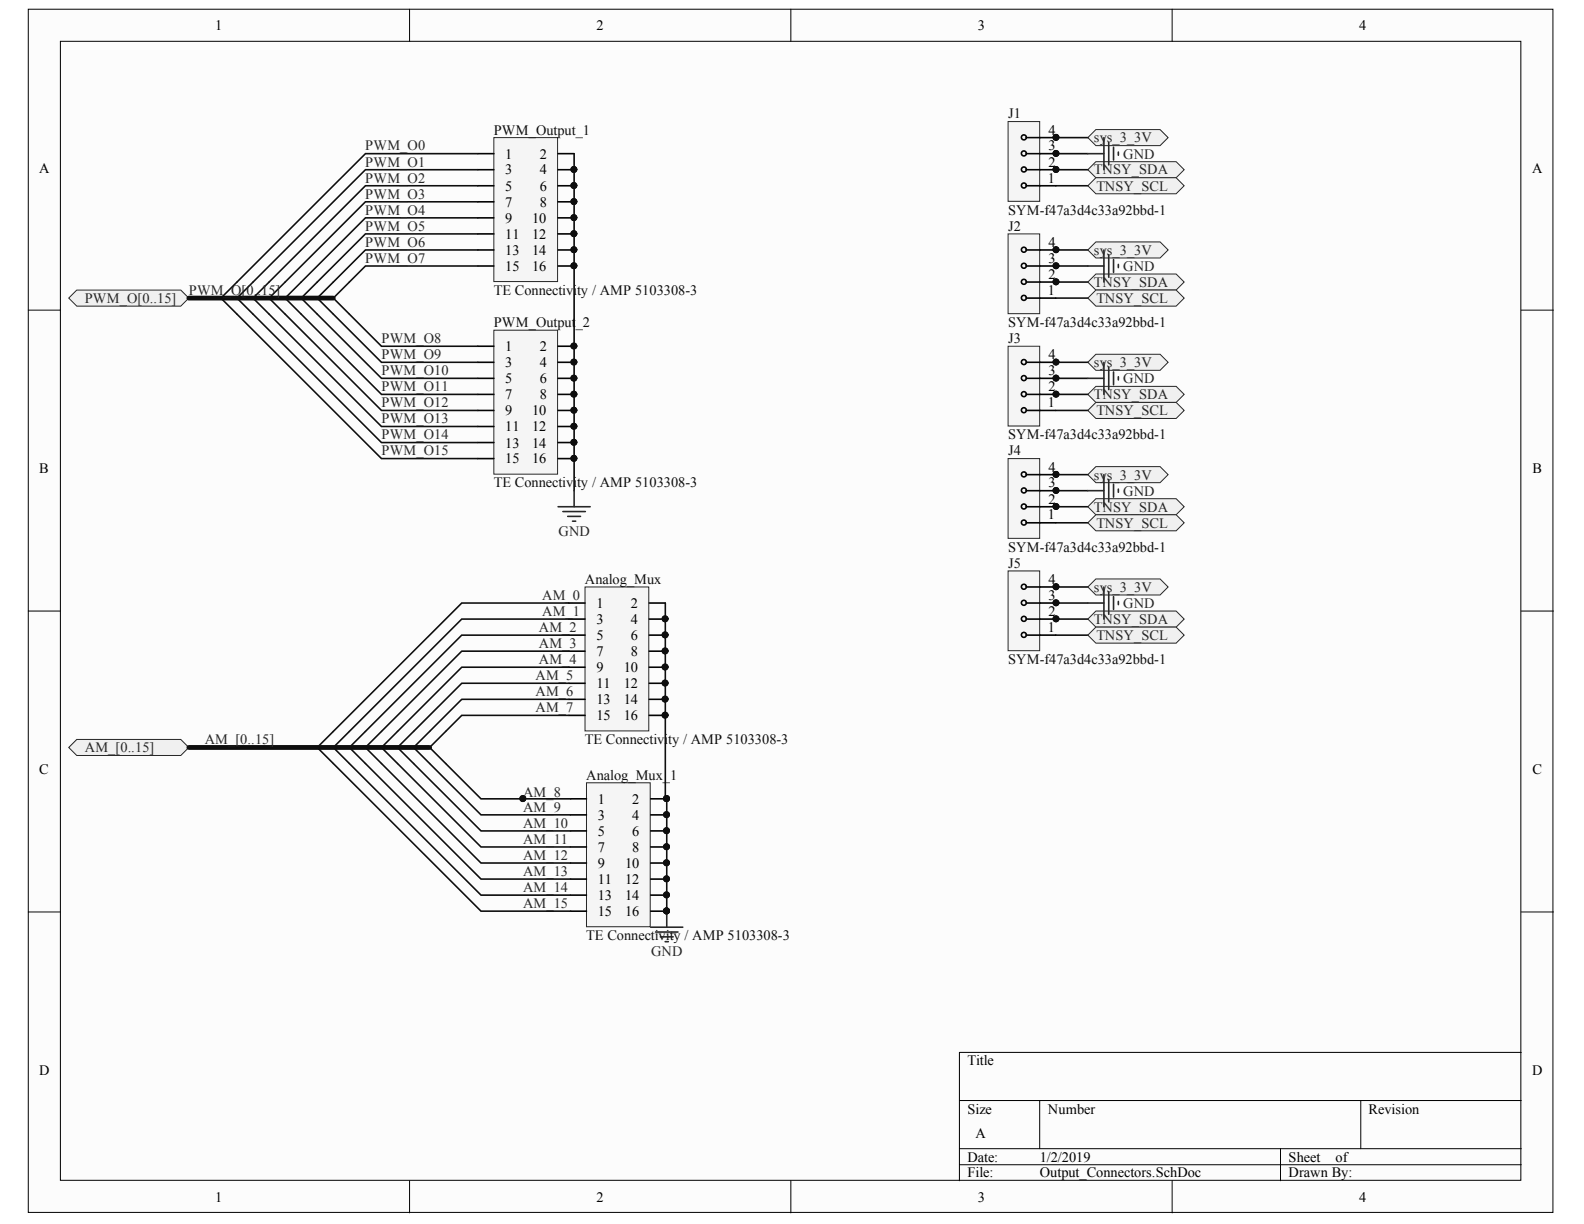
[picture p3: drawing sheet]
<svg xmlns="http://www.w3.org/2000/svg" width="279mm" height="216mm" viewBox="0 0 279 216" stroke-linecap="round" stroke-linejoin="round" font-family="sans-serif">
<g fill="#fcfcfc" stroke="#000" stroke-width=".18">
<path d="M5 1.6h268.9v212.3h-268.9z"/>
<path d="M10.7 7.3h257.6v200.9h-257.6z"/>
</g>
<g fill="none" stroke="#000" stroke-width=".18">
<path d="M72.2 1.6v5.7M139.5 1.6v5.7M206.8 1.6v5.7M5 54.7h5.7M268.3 54.7h5.7M5 107.8h5.7M268.3 107.8h5.7M5 160.9h5.7M268.3 160.9h5.7M169.2 194.1h99.1M183.4 194.1v8.5M240 194.1v8.5"/>
<path d="M268.3 185.6h-99.1v22.7M72.2 208.3v5.6M139.5 208.3v5.6M169.2 202.6h99.1M169.2 205.4h99.1M206.8 208.3v5.6M225.9 202.6v5.7"/>
</g>
<path d="M186.2 24.3h5.7M186.2 27.1h5.7M186.2 29.9h5.7M186.2 32.8h5.7" fill="none" stroke="#0e0e0e" stroke-width=".28"/>
<g fill="#f0f0f0" stroke="#262626" stroke-width=".18">
<path d="M191.9 24.3l1.4-1.4h11.3l1.4 1.4-1.4 1.4h-11.3z" fill-rule="evenodd"/>
<path d="M191.9 29.9l1.4-1.4h14.2l1.4 1.4-1.4 1.5h-14.2z" fill-rule="evenodd"/>
<path d="M191.9 32.8l1.4-1.4h14.2l1.4 1.4-1.4 1.4h-14.2z" fill-rule="evenodd"/>
</g>
<path d="M186.2 44.1h5.7M186.2 46.9h5.7M186.2 49.8h5.7M186.2 52.6h5.7" fill="none" stroke="#0e0e0e" stroke-width=".28"/>
<g fill="#f0f0f0" stroke="#262626" stroke-width=".18">
<path d="M191.9 44.1l1.4-1.4h11.3l1.4 1.4-1.4 1.4h-11.3z" fill-rule="evenodd"/>
<path d="M191.9 49.8l1.4-1.5h14.2l1.4 1.5-1.4 1.4h-14.2z" fill-rule="evenodd"/>
<path d="M191.9 52.6l1.4-1.4h14.2l1.4 1.4-1.4 1.4h-14.2z" fill-rule="evenodd"/>
</g>
<path d="M186.2 63.9h5.7M186.2 66.7h5.7M186.2 69.6h5.7M186.2 72.4h5.7" fill="none" stroke="#0e0e0e" stroke-width=".28"/>
<g fill="#f0f0f0" stroke="#262626" stroke-width=".18">
<path d="M191.9 63.9l1.4-1.4h11.3l1.4 1.4-1.4 1.4h-11.3z" fill-rule="evenodd"/>
<path d="M191.9 69.6l1.4-1.4h14.2l1.4 1.4-1.4 1.4h-14.2z" fill-rule="evenodd"/>
<path d="M191.9 72.4l1.4-1.4h14.2l1.4 1.4-1.4 1.4h-14.2z" fill-rule="evenodd"/>
</g>
<path d="M186.2 83.7h5.7M186.2 86.6h5.7M186.2 89.4h5.7M186.2 92.2h5.7" fill="none" stroke="#0e0e0e" stroke-width=".28"/>
<g fill="#f0f0f0" stroke="#262626" stroke-width=".18">
<path d="M191.9 83.7l1.4-1.4h11.3l1.4 1.4-1.4 1.4h-11.3z" fill-rule="evenodd"/>
<path d="M191.9 89.4l1.4-1.4h14.2l1.4 1.4-1.4 1.4h-14.2z" fill-rule="evenodd"/>
<path d="M191.9 92.2l1.4-1.4h14.2l1.4 1.4-1.4 1.4h-14.2z" fill-rule="evenodd"/>
</g>
<g fill="none" stroke="#262626" stroke-width=".28">
<path d="M191.9 27.1h2.8M194.7 24.3v5.6M195.6 25.1v4M196.4 26v2.2M197.3 26.8v.6M191.9 46.9h2.8M194.7 44.1v5.7M195.6 44.9v4M196.4 45.8v2.3M197.3 46.6v.6M191.9 66.7h2.8M194.7 63.9v5.7"/>
<path d="M195.6 64.8v3.9M196.4 65.6v2.3M197.3 66.5v.5M191.9 86.6h2.8M194.7 83.7v5.7M195.6 84.6v3.9M196.4 85.4v2.3M197.3 86.3v.5"/>
</g>
<path d="M87.1 24.3h11.3v25.4h-11.3z" fill="#f5f5f5" stroke="#262626" stroke-width=".18"/>
<g fill="none" stroke="#000" stroke-width=".28">
<path d="M84.3 27.1h2.8M84.3 29.9h2.8M84.3 32.8h2.8M84.3 35.6h2.8M84.3 38.4h2.8M98.4 27.1h2.9M98.4 29.9h2.9M98.4 32.8h2.9M98.4 35.6h2.9M98.4 38.4h2.9M84.3 41.3h2.8M84.3 44.1h2.8"/>
<path d="M84.3 46.9h2.8M98.4 41.3h2.9M98.4 44.1h2.9M98.4 46.9h2.9"/>
</g>
<g fill="#0e0e0e" stroke="#0e0e0e" stroke-width=".18">
<circle cx="101.2" cy="29.9" r=".52"/>
<circle cx="101.2" cy="32.7" r=".52"/>
<circle cx="101.2" cy="35.6" r=".52"/>
<circle cx="101.2" cy="38.4" r=".52"/>
<circle cx="101.2" cy="41.2" r=".52"/>
<circle cx="101.2" cy="44" r=".52"/>
<circle cx="101.2" cy="46.9" r=".52"/>
</g>
<path d="M87.1 58.2h11.3v25.4h-11.3z" fill="#f5f5f5" stroke="#262626" stroke-width=".18"/>
<g fill="none" stroke="#000" stroke-width=".28">
<path d="M84.3 61.1h2.8M84.3 63.9h2.8M84.3 66.7h2.8M84.3 69.6h2.8M84.3 72.4h2.8M84.3 75.2h2.8M84.3 78.1h2.8M98.4 61.1h2.9M98.4 63.9h2.9M98.4 66.7h2.9M98.4 69.6h2.9M98.4 72.4h2.9"/>
<path d="M98.4 75.2h2.9M98.4 78.1h2.9M84.3 80.9h2.8M98.4 80.9h2.9"/>
</g>
<g fill="#0e0e0e" stroke="#0e0e0e" stroke-width=".18">
<circle cx="101.2" cy="61" r=".52"/>
<circle cx="101.2" cy="63.9" r=".52"/>
<circle cx="101.2" cy="66.7" r=".52"/>
<circle cx="101.2" cy="69.5" r=".52"/>
<circle cx="101.2" cy="72.4" r=".52"/>
<circle cx="101.2" cy="75.2" r=".52"/>
<circle cx="101.2" cy="78" r=".52"/>
<circle cx="101.2" cy="80.8" r=".52"/>
</g>
<path d="M101.3 27.1v59.5" fill="none" stroke="#0e0e0e" stroke-width=".28"/>
<path d="M98.4 89.4h5.7M99.3 90.2h4M100.1 91.1h2.3M101 91.9h.6M101.3 86.6v2.8" fill="none" stroke="#262626" stroke-width=".28"/>
<path d="M12.1 52.6l1.4-1.4h18.4l1.4 1.4-1.4 1.4h-18.4z" fill-rule="evenodd" fill="#f0f0f0" stroke="#262626" stroke-width=".18"/>
<path d="M33.3 52.6h25.5" fill="none" stroke="#0e0e0e" stroke-width=".85"/>
<path d="M84.3 27.1h-19.8l-25.5 25.5 28.3 28.3h17M84.3 29.9h-19.8l-22.7 22.7 25.5 25.5h17M84.3 32.8h-19.8l-19.9 19.8 22.7 22.6h17M84.3 35.6h-19.8l-17 17 19.8 19.8h17M84.3 38.4h-19.8l-14.2 14.2 17 17h17M84.3 41.3h-19.8l-11.4 11.3 14.2 14.1h17M84.3 44.1h-19.8l-8.5 8.5 11.3 11.3h17M84.3 46.9h-19.8l-5.7 5.7 8.5 8.5h17" fill="none" stroke="#0e0e0e" stroke-width=".28"/>
<path d="M103.2 103.5h11.2v25.4h-11.2z" fill="#f5f5f5" stroke="#262626" stroke-width=".18"/>
<g fill="none" stroke="#000" stroke-width=".28">
<path d="M100.4 106.4h2.8M100.4 109.2h2.8M100.4 112h2.8M100.4 114.9h2.8M100.4 117.7h2.8M114.5 106.4h2.9M114.5 109.2h2.9M114.5 112h2.9M114.5 114.9h2.9M114.5 117.7h2.9M100.4 120.5h2.8M100.4 123.4h2.8"/>
<path d="M100.4 126.2h2.8M114.5 120.5h2.9M114.5 123.4h2.9M114.5 126.2h2.9"/>
</g>
<g fill="#0e0e0e" stroke="#0e0e0e" stroke-width=".18">
<circle cx="117.3" cy="109.2" r=".52"/>
<circle cx="117.3" cy="112" r=".52"/>
<circle cx="117.3" cy="114.8" r=".52"/>
<circle cx="117.3" cy="117.6" r=".52"/>
<circle cx="117.3" cy="120.5" r=".52"/>
<circle cx="117.3" cy="123.3" r=".52"/>
<circle cx="117.3" cy="126.1" r=".52"/>
</g>
<path d="M103.4 138.1h11.3v25.4h-11.3z" fill="#f5f5f5" stroke="#262626" stroke-width=".18"/>
<g fill="none" stroke="#000" stroke-width=".28">
<path d="M100.6 140.9h2.8M100.6 143.7h2.8M100.6 146.6h2.8M100.6 149.4h2.8M100.6 152.2h2.8M100.6 155.1h2.8M100.6 157.9h2.8M114.8 140.9h2.8M114.8 143.7h2.8M114.8 146.6h2.8M114.8 149.4h2.8M114.8 152.2h2.8"/>
<path d="M114.8 155.1h2.8M114.8 157.9h2.8M100.6 160.7h2.8M114.8 160.7h2.8"/>
</g>
<g fill="#0e0e0e" stroke="#0e0e0e" stroke-width=".18">
<circle cx="117.6" cy="140.9" r=".52"/>
<circle cx="117.6" cy="143.7" r=".52"/>
<circle cx="117.6" cy="146.5" r=".52"/>
<circle cx="117.6" cy="149.4" r=".52"/>
<circle cx="117.6" cy="152.2" r=".52"/>
<circle cx="117.6" cy="155" r=".52"/>
<circle cx="117.6" cy="157.8" r=".52"/>
<circle cx="117.6" cy="160.7" r=".52"/>
<circle cx="92.2" cy="140.9" r=".52"/>
</g>
<path d="M100.6 140.9h-8.3v.2" fill="none" stroke="#0e0e0e" stroke-width=".28"/>
<path d="M114.8 163.6h5.6M115.6 164.4h4M116.5 165.2h2.2M117.3 166.1h.6M117.6 160.7v2.9" fill="none" stroke="#262626" stroke-width=".28"/>
<path d="M12.1 131.8l1.4-1.4h18.4l1.4 1.4-1.4 1.5h-18.4z" fill-rule="evenodd" fill="#f0f0f0" stroke="#262626" stroke-width=".18"/>
<path d="M33.3 131.8h42.5" fill="none" stroke="#0e0e0e" stroke-width=".85"/>
<g fill="none" stroke="#0e0e0e" stroke-width=".28">
<path d="M100.4 106.4h-19l-25.4 25.4 28.8 28.9h15.8M100.4 109.2h-19l-22.6 22.6 26 26.1h15.8M100.4 112h-19l-19.8 19.8 23.2 23.3h15.8M100.4 114.9h-19l-16.9 16.9 20.3 20.4h15.8M100.4 117.7h-19l-14.1 14.1 17.5 17.6h15.8M117.4 106.4v34.2l.2 .3v19.8M186.2 103.5h5.7M186.2 106.4h5.7M186.2 109.2h5.7M186.2 112h5.7M100.4 120.5h-19l-11.3 11.3 14.7 14.8h15.8M100.4 123.4h-19l-8.4 8.4 11.8 11.9h15.8"/>
<path d="M100.4 126.2h-19l-5.6 5.6 9 9.1h7.5"/>
</g>
<g fill="#0e0e0e" stroke="#0e0e0e" stroke-width=".18">
<circle cx="117.6" cy="140.9" r=".52"/>
<circle cx="117.6" cy="160.7" r=".52"/>
<circle cx="92.2" cy="140.9" r=".52"/>
</g>
<g fill="#f0f0f0" stroke="#262626" stroke-width=".18">
<path d="M191.9 103.5l1.4-1.4h11.3l1.4 1.4-1.4 1.5h-11.3z" fill-rule="evenodd"/>
<path d="M191.9 109.2l1.4-1.4h14.2l1.4 1.4-1.4 1.4h-14.2z" fill-rule="evenodd"/>
<path d="M191.9 112l1.4-1.4h14.2l1.4 1.4-1.4 1.4h-14.2z" fill-rule="evenodd"/>
</g>
<path d="M191.9 106.4h2.8M194.7 103.5v5.7M195.6 104.4v3.9M196.4 105.2v2.3M197.3 106.1v.6" fill="none" stroke="#262626" stroke-width=".28"/>
<path d="M183.4 32.8h2.8M183.5 29.9h2.8M183.5 27.1h2.8M183.5 24.3h2.8" fill="none" stroke="#000" stroke-width=".28"/>
<g fill="#0e0e0e" stroke="#0e0e0e" stroke-width=".18">
<circle cx="186.3" cy="29.9" r=".52"/>
<circle cx="186.3" cy="27.1" r=".52"/>
<circle cx="186.3" cy="24.2" r=".52"/>
</g>
<path d="M177.8 21.4h5.6v14.1h-5.6z" fill="#f5f5f5" stroke="#262626" stroke-width=".18"/>
<g fill="none" stroke="#000" stroke-width=".28">
<path d="M181.2 32.8h2.3M181.2 29.9h2.3M181.2 27.1h2.3M181.2 24.3h2.3M183.4 52.6h2.8M183.5 49.8h2.8M183.5 46.9h2.8M183.5 44.1h2.8"/>
<circle cx="180.6" cy="32.7" r=".44"/>
<circle cx="180.6" cy="27.1" r=".44"/>
<circle cx="180.6" cy="24.2" r=".44"/>
<circle cx="180.6" cy="29.9" r=".44"/>
</g>
<g fill="#0e0e0e" stroke="#0e0e0e" stroke-width=".18">
<circle cx="186.3" cy="29.9" r=".52"/>
<circle cx="186.3" cy="27.1" r=".52"/>
<circle cx="186.3" cy="24.2" r=".52"/>
<circle cx="186.3" cy="49.7" r=".52"/>
<circle cx="186.3" cy="46.9" r=".52"/>
<circle cx="186.3" cy="44" r=".52"/>
</g>
<path d="M177.8 41.3h5.6v14h-5.6z" fill="#f5f5f5" stroke="#262626" stroke-width=".18"/>
<g fill="none" stroke="#000" stroke-width=".28">
<path d="M181.2 52.6h2.3M181.2 49.8h2.3M181.2 46.9h2.3M181.2 44.1h2.3M183.4 72.4h2.8M183.5 69.6h2.8M183.5 66.7h2.8M183.5 63.9h2.8"/>
<circle cx="180.6" cy="52.5" r=".44"/>
<circle cx="180.6" cy="46.9" r=".44"/>
<circle cx="180.6" cy="44" r=".44"/>
<circle cx="180.6" cy="49.7" r=".44"/>
</g>
<g fill="#0e0e0e" stroke="#0e0e0e" stroke-width=".18">
<circle cx="186.3" cy="49.7" r=".52"/>
<circle cx="186.3" cy="46.9" r=".52"/>
<circle cx="186.3" cy="44" r=".52"/>
<circle cx="186.3" cy="69.5" r=".52"/>
<circle cx="186.3" cy="66.7" r=".52"/>
<circle cx="186.3" cy="63.9" r=".52"/>
</g>
<path d="M177.8 61.1h5.6v14h-5.6z" fill="#f5f5f5" stroke="#262626" stroke-width=".18"/>
<g fill="none" stroke="#000" stroke-width=".28">
<path d="M181.2 72.4h2.3M181.2 69.6h2.3M181.2 66.7h2.3M181.2 63.9h2.3M183.4 92.2h2.8M183.5 89.4h2.8M183.5 86.6h2.8M183.5 83.7h2.8"/>
<circle cx="180.6" cy="72.4" r=".44"/>
<circle cx="180.6" cy="69.5" r=".44"/>
<circle cx="180.6" cy="63.9" r=".44"/>
<circle cx="180.6" cy="66.7" r=".44"/>
</g>
<g fill="#0e0e0e" stroke="#0e0e0e" stroke-width=".18">
<circle cx="186.3" cy="69.5" r=".52"/>
<circle cx="186.3" cy="66.7" r=".52"/>
<circle cx="186.3" cy="63.9" r=".52"/>
<circle cx="186.3" cy="89.3" r=".52"/>
<circle cx="186.3" cy="86.5" r=".52"/>
<circle cx="186.3" cy="83.7" r=".52"/>
</g>
<path d="M177.8 80.9h5.6v14.1h-5.6z" fill="#f5f5f5" stroke="#262626" stroke-width=".18"/>
<g fill="none" stroke="#000" stroke-width=".28">
<path d="M181.2 92.2h2.3M181.2 89.4h2.3M181.2 86.6h2.3M181.2 83.7h2.3M183.4 112h2.8M183.5 109.2h2.8M183.5 106.4h2.8M183.5 103.5h2.8"/>
<circle cx="180.6" cy="92.2" r=".44"/>
<circle cx="180.6" cy="83.7" r=".44"/>
<circle cx="180.6" cy="86.5" r=".44"/>
<circle cx="180.6" cy="89.3" r=".44"/>
</g>
<g fill="#0e0e0e" stroke="#0e0e0e" stroke-width=".18">
<circle cx="186.3" cy="89.3" r=".52"/>
<circle cx="186.3" cy="86.5" r=".52"/>
<circle cx="186.3" cy="83.7" r=".52"/>
<circle cx="186.3" cy="109.2" r=".52"/>
<circle cx="186.3" cy="106.3" r=".52"/>
<circle cx="186.3" cy="103.5" r=".52"/>
</g>
<path d="M177.8 100.7h5.6v14.1h-5.6z" fill="#f5f5f5" stroke="#262626" stroke-width=".18"/>
<g fill="none" stroke="#000" stroke-width=".28">
<path d="M181.2 112h2.3M181.2 109.2h2.3M181.2 106.4h2.3M181.2 103.5h2.3"/>
<circle cx="180.6" cy="109.2" r=".44"/>
<circle cx="180.6" cy="112" r=".44"/>
<circle cx="180.6" cy="106.3" r=".44"/>
<circle cx="180.6" cy="103.5" r=".44"/>
</g>
<g fill="#0e0e0e" stroke="#0e0e0e" stroke-width=".18">
<circle cx="186.3" cy="109.2" r=".52"/>
<circle cx="186.3" cy="106.3" r=".52"/>
<circle cx="186.3" cy="103.5" r=".52"/>
</g>
<g font-size="2.5">
<text x="38" y="5.3">1</text>
<text x="105.2" y="5.3">2</text>
<text x="172.5" y="5.3">3</text>
<text x="239.7" y="5.3">4</text>
<text x="184.9" y="23.8">4</text>
<text x="89.1" y="28">1</text>
<text x="95.2" y="28">2</text>
<text x="184.9" y="29.4">2</text>
<text x="184.9" y="26.5">3</text>
<text x="6.9" y="30.4">A</text>
<text x="89.1" y="30.8">3</text>
<text x="89.1" y="33.6">5</text>
<text x="95.2" y="30.8">4</text>
<text x="95.2" y="33.6">6</text>
<text x="184.8" y="32.2">1</text>
<text x="270.2" y="30.4">A</text>
<text x="89.1" y="36.4">7</text>
<text x="89.1" y="39.3">9</text>
<text x="93.9" y="39.3">10</text>
<text x="95.2" y="36.4">8</text>
<text x="89.1" y="42.1">11</text>
<text x="89.1" y="45">13</text>
<text x="89.1" y="47.8">15</text>
<text x="93.9" y="42.1">12</text>
<text x="93.9" y="45">14</text>
<text x="93.9" y="47.8">16</text>
<text x="184.9" y="46.3">3</text>
<text x="184.9" y="43.5">4</text>
<text x="184.8" y="52">1</text>
<text x="184.9" y="49.2">2</text>
<text x="89.1" y="62">1</text>
<text x="89.1" y="64.8">3</text>
<text x="95.2" y="62">2</text>
<text x="95.2" y="64.8">4</text>
<text x="184.9" y="63.3">4</text>
<text x="89.1" y="67.6">5</text>
<text x="89.1" y="70.4">7</text>
<text x="95.2" y="67.6">6</text>
<text x="95.2" y="70.4">8</text>
<text x="184.8" y="71.9">1</text>
<text x="184.9" y="69">2</text>
<text x="184.9" y="66.2">3</text>
<text x="89.1" y="73.3">9</text>
<text x="89.1" y="76.1">11</text>
<text x="93.9" y="73.3">10</text>
<text x="93.9" y="76.1">12</text>
<text x="6.9" y="83.5">B</text>
<text x="89.1" y="79">13</text>
<text x="89.1" y="81.7">15</text>
<text x="93.9" y="79">14</text>
<text x="93.9" y="81.7">16</text>
<text x="184.9" y="83.2">4</text>
<text x="270.3" y="83.5">B</text>
<text x="184.9" y="88.8">2</text>
<text x="184.9" y="86">3</text>
<text x="184.8" y="91.6">1</text>
<text x="105.2" y="107.3">1</text>
<text x="111.3" y="107.3">2</text>
<text x="184.9" y="105.8">3</text>
<text x="184.9" y="103">4</text>
<text x="105.2" y="110.1">3</text>
<text x="105.2" y="112.9">5</text>
<text x="111.3" y="110.1">4</text>
<text x="111.3" y="112.9">6</text>
<text x="184.8" y="111.5">1</text>
<text x="184.9" y="108.6">2</text>
<text x="105.2" y="115.7">7</text>
<text x="105.2" y="118.6">9</text>
<text x="110" y="118.6">10</text>
<text x="111.3" y="115.7">8</text>
<text x="105.2" y="121.4">11</text>
<text x="105.2" y="124.2">13</text>
<text x="110" y="121.4">12</text>
<text x="110" y="124.2">14</text>
<text x="105.2" y="127">15</text>
<text x="110" y="127">16</text>
<text x="6.9" y="136.6">C</text>
<text x="270.3" y="136.6">C</text>
<text x="105.4" y="141.8">1</text>
<text x="111.5" y="141.8">2</text>
<text x="105.4" y="144.6">3</text>
<text x="105.4" y="147.4">5</text>
<text x="111.5" y="144.6">4</text>
<text x="111.5" y="147.4">6</text>
<text x="105.4" y="150.3">7</text>
<text x="105.4" y="153.1">9</text>
<text x="105.4" y="156">11</text>
<text x="110.3" y="153.1">10</text>
<text x="110.3" y="156">12</text>
<text x="111.5" y="150.3">8</text>
<text x="105.4" y="158.7">13</text>
<text x="105.4" y="161.6">15</text>
<text x="110.3" y="158.7">14</text>
<text x="110.3" y="161.6">16</text>
<text x="6.9" y="189.7">D</text>
<text x="170.6" y="187.9">Title</text>
<text x="270.2" y="189.7">D</text>
<text x="170.6" y="196.4">Size</text>
<text x="184.8" y="196.4">Number</text>
<text x="241.4" y="196.4">Revision</text>
<text x="172.1" y="200.7">A</text>
<text x="170.6" y="204.9">Date:</text>
<text x="170.6" y="207.7">File:</text>
<text x="183.4" y="204.9">1/2/2019</text>
<text x="183.4" y="207.7">Output_Connectors.SchDoc</text>
<text x="227.3" y="204.9">Sheet</text>
<text x="227.3" y="207.7">Drawn By:</text>
<text x="235.6" y="204.9">of</text>
<text x="38" y="212">1</text>
<text x="105.2" y="212">2</text>
<text x="172.5" y="212">3</text>
<text x="239.7" y="212">4</text>
</g>
<g font-size="2.5" fill="#0e0e0e">
<text x="87.1" y="23.8">PWM_Output_1</text>
<text x="177.8" y="20.9">J1</text>
<text x="177.8" y="37.9">SYM-f47a3d4c33a92bbd-1</text>
<text x="177.8" y="40.7">J2</text>
<text x="87.1" y="52">TE Connectivi</text>
<text x="101.8" y="52">ty / AMP 5103308-3</text>
<text x="87.1" y="57.7">PWM_Output</text>
<text x="101.5" y="57.7">_2</text>
<text x="177.8" y="57.7">SYM-f47a3d4c33a92bbd-1</text>
<text x="177.8" y="60.5">J3</text>
<text x="177.8" y="77.5">SYM-f47a3d4c33a92bbd-1</text>
<text x="177.8" y="80.3">J4</text>
<text x="87.1" y="86">TE Connectivi</text>
<text x="101.8" y="86">ty / AMP 5103308-3</text>
<text x="177.8" y="97.3">SYM-f47a3d4c33a92bbd-1</text>
<text x="177.8" y="100.2">J5</text>
<text x="103.2" y="103">Analog_Mux</text>
<text x="177.8" y="117.2">SYM-f47a3d4c33a92bbd-1</text>
<text x="103.2" y="131.3">TE Connectivi</text>
<text x="117.9" y="131.3">ty / AMP 5103308-3</text>
<text x="103.4" y="137.5">Analog_Mux_1</text>
<text x="103.4" y="165.8">TE Connectivity / AMP 5103308-3</text>
</g>
<g font-size="2.5" fill="#262626">
<text x="64.4" y="26.5">PWM_O0</text>
<text x="64.4" y="29.4">PWM_O1</text>
<text x="193" y="25.1">sys_3_3V</text>
<text x="198.1" y="28">GND</text>
<text x="64.4" y="32.2">PWM_O2</text>
<text x="64.4" y="35.1">PWM_O3</text>
<text x="193" y="30.8">TNSY_SDA</text>
<text x="193.4" y="33.6">TNSY_SCL</text>
<text x="64.4" y="37.9">PWM_O4</text>
<text x="64.4" y="40.7">PWM_O5</text>
<text x="64.4" y="43.5">PWM_O6</text>
<text x="64.4" y="46.3">PWM_O7</text>
<text x="193" y="45">sys</text>
<text x="196.3" y="45">_3_3V</text>
<text x="198.1" y="47.8">GND</text>
<text x="15" y="53.4">PWM_O[0..15]</text>
<text x="33.3" y="52">PWM_O[0..15]</text>
<text x="193" y="50.6">TNSY_SDA</text>
<text x="193.4" y="53.4">TNSY_SCL</text>
<text x="67.3" y="60.5">PWM_O8</text>
<text x="67.3" y="63.3">PWM_O9</text>
<text x="193" y="64.8">sys_3_3V</text>
<text x="67.3" y="66.2">PWM_O10</text>
<text x="67.3" y="69">PWM_O11</text>
<text x="67.3" y="71.9">PWM_O12</text>
<text x="193" y="70.4">TNSY_SDA</text>
<text x="198.1" y="67.6">GND</text>
<text x="67.3" y="74.6">PWM_O13</text>
<text x="67.3" y="77.5">PWM_O14</text>
<text x="193.4" y="73.3">TNSY_SCL</text>
<text x="67.3" y="80.3">PWM_O15</text>
<text x="193" y="84.6">sys</text>
<text x="196.3" y="84.6">_3_3V</text>
<text x="198.1" y="87.4">GND</text>
<text x="98.5" y="94.5">GND</text>
<text x="193" y="90.3">TNSY_SDA</text>
<text x="193.4" y="93.1">TNSY_SCL</text>
<text x="95.6" y="105.8">AM_0</text>
<text x="193" y="104.4">sys</text>
<text x="196.3" y="104.4">_3_3V</text>
<text x="198.1" y="107.3">GND</text>
<text x="95" y="111.5">AM_2</text>
<text x="95.6" y="108.6">AM_1</text>
<text x="193" y="110.1">TNSY_SDA</text>
<text x="193.4" y="112.9">TNSY_SCL</text>
<text x="94.5" y="119.9">AM_5</text>
<text x="95" y="114.3">AM_3</text>
<text x="95" y="117.2">AM_4</text>
<text x="94.5" y="122.8">AM_6</text>
<text x="94.5" y="125.6">AM_7</text>
<text x="36.1" y="131.3">AM_[0..15]</text>
<text x="15" y="132.7">AM_[0..15]</text>
<text x="92.3" y="140.6">AM_8</text>
<text x="92.3" y="143.2">AM_9</text>
<text x="92.3" y="146.1">AM_10</text>
<text x="92.3" y="148.9">AM_11</text>
<text x="92.3" y="151.7">AM_12</text>
<text x="92.3" y="154.5">AM_13</text>
<text x="92.3" y="157.3">AM_14</text>
<text x="92.3" y="160.2">AM_15</text>
<text x="114.8" y="168.6">GND</text>
</g>
</svg>
